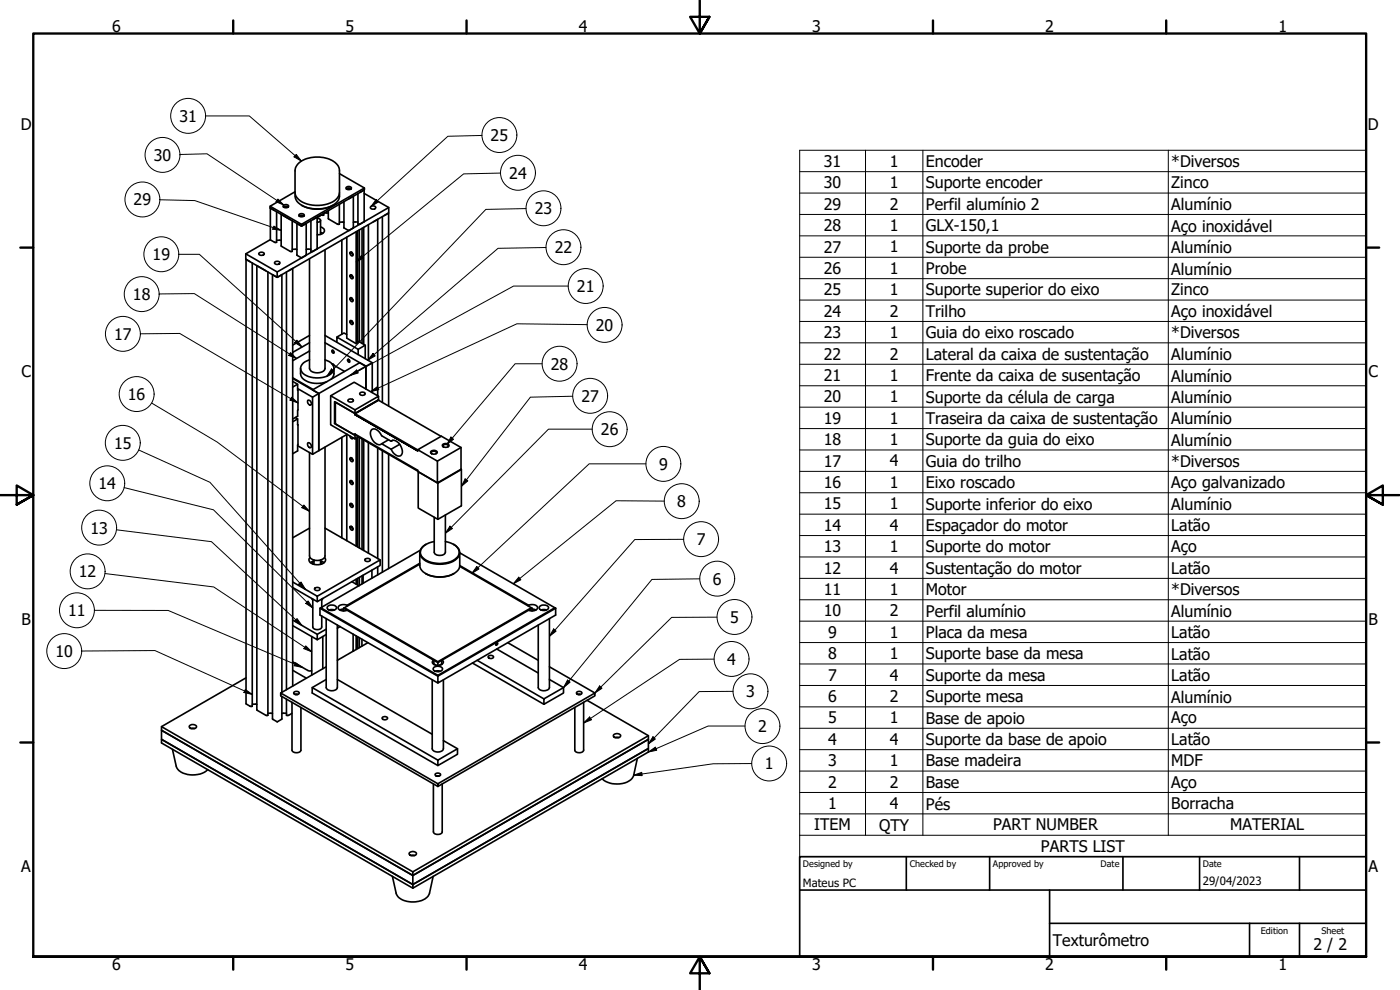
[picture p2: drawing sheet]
<svg xmlns="http://www.w3.org/2000/svg" width="420mm" height="297mm" viewBox="0 0 420 297" stroke-linecap="round" stroke-linejoin="round" font-family="sans-serif">
<!-- layer: Visible (ISO) -->
<g fill="none" stroke="#000" stroke-width=".49">
<path d="M88.5 57.5l-7.4 4.4v.5M88.6 58.1a3.6 3.6 0 0 0 2.8 3.9 10 10 0 0 0 9.5-1.1 2.94 2.94 0 0 0 1-2.8M89.4 49.2a9.2 9.2 0 0 1 11.6 0l.6 .7 .2 .9 .1 7a4.3 4.3 0 0 1-3.6 3.4 9.1 9.1 0 0 1-9.2-1.9l-.6-1.5v-6.5l.2-1zM101.9 52.1l7.5 4.3v.6l-18.9 10.8M103.9 56.2a.85 .85 0 0 1 .9-.3 .85 .85 0 0 1 .6 .7 .82 .82 0 0 1-.9 .3 .82 .82 0 0 1-.6-.7zM104 56.7l.5-.2 .8 .2M105.9 58.9l-1.2 .7M106 58.9v9.4l-1.4 .9-1.4-.9v-7.8M109.3 57l-1.2 .7M109.3 58l7.4 4.3v1.6l-33.5 19.3M109.3 57v9.5l-1.5 .8-.4-.1v-9.1M109.4 56.4l-18.9 10.9v.5l-9.4-5.4"/>
<path d="M73.8 76.2l9.4 5.4M73.8 77.8v133.3l1.4 .8h.5v-133M73.9 77.8l1.2 .7M77.1 79.7v133.3l2.8 1.7 .5-.1v-133M77.2 79.8l2.6 1.4M77.7 76a.87 .87 0 0 1 .9-.4 .87 .87 0 0 1 .7 .7 .87 .87 0 0 1-.9 .4 .87 .87 0 0 1-.7-.7zM81.1 61.9l9.4 5.4M81.1 62.4v9.5l1.4 .8h.5v-9.2M81.2 62.4l1.2 .7M82.4 78.7a.85 .85 0 0 1 .9-.3 .85 .85 0 0 1 .7 .7 .84 .84 0 0 1-.9 .3 .84 .84 0 0 1-.7-.7zM83 72.1h1.4M84.4 64.3v9.5l2.8 1.7 .5-.1v-9.1"/>
<path d="M84.5 64.4l2.6 1.5M85 61.7a.87 .87 0 0 1 .9-.4 .87 .87 0 0 1 .7 .8 .87 .87 0 0 1-.9 .3 .87 .87 0 0 1-.7-.7zM85.1 62.1l.5-.2 .9 .2M87.7 74.8l1.4 .1M89.1 67v9.6l1.3 .7 1.5-.7v-9.6M89.2 67.1l1.2 .7M89.7 64.4a.84 .84 0 0 1 .9-.3 .84 .84 0 0 1 .7 .7 .84 .84 0 0 1-.9 .3 .84 .84 0 0 1-.7-.7zM89.8 64.8l.5-.1 .9 .1M90.5 61.6a10 10 0 0 0 9.4 0M91.8 67.1l-1.2 .7M93.3 74.8l-1.4 .1M95.1 65.2l-1.2 .7"/>
<path d="M95.2 65.5l.6 .2 .4 .3-.4 .6-.6 .1M95.2 65.2v9.4l-1.4 .9-.5-.1v-9.1M95.9 64.8l-.6 .3M96.2 69.7l.7 .3M96.2 68.1a1.13 1.13 0 0 1 1.2 1.1 1.13 1.13 0 0 1-1.2 1.1l-1 .1M96.2 64.6l-.8 .4M96.2 66.1v4.2M97.2 64l-.1 .6-.7-.1M97.3 63.9l1.2 .1M97.5 74.9v35.6a2.79 2.79 0 0 1-4.1 .9l-.5-.9v-32.9M101.8 66.6l1.4 .1M101.8 61.3v6l-.6-.1-2.6-1.5-.1-2.5"/>
<path d="M102.6 72v28.3M105.1 75.7a.65 .65 0 0 1 .7 .3 .65 .65 0 0 1-.1 .8l-.5-.4zM105.5 75.6l.4 .8M105.6 75.7l.3 .6M106.9 69.5v33.6M107.4 69.3v33.5l-.5 .3-2.8-1.6v-30.3M107.4 66.6l-1.4 .1M107.8 69v33.6M108.7 68.5v34.5M109.1 68.2v35.1M110.6 67.5v40.6M111.2 62.1a.82 .82 0 0 1 .9-.4 .82 .82 0 0 1 .6 .7 .82 .82 0 0 1-.9 .4 .82 .82 0 0 1-.6-.7z"/>
<path d="M113.3 65.9l-1.3 .7M113.3 65.8v52.9M114.8 65v55.8M115.4 64.7l1.2-.7v57.8M116.7 62.3l-33.5 19.3v1.6l-9.4-5.4v-1.6l7.3-4.3M81.8 82.4v133.3l1.4 .9 1.4-.9v-6.7M81.9 82.5l1.2 .7M84.5 82.5l-1.2 .7M84.6 82.4v125.3M86 81.6v125.3M87.8 80.6l-1.2 .6M87.8 80.5v125.3"/>
<path d="M105.1 89.4a.65 .65 0 0 1 .7 .3 .65 .65 0 0 1-.1 .8l-.5-.4zM105.2 96.2a.7 .7 0 0 1 .6 .4 .7 .7 0 0 1-.1 .8l-.5-.4-.2-.5zM105.2 82.4a.7 .7 0 0 1 .6 .5 .7 .7 0 0 1-.1 .7l-.5-.3-.2-.5zM105.5 89.4l.4 .8M105.5 96.2l.4 .8M105.5 82.5l.4 .8M105.6 89.5l.3 .5M105.6 96.3l.3 .6M105.6 82.6l.3 .6M87.8 114.4l1.5 .9v1.6M87.8 113.6l7.9 4.5 14.1-8.2v6.8v-6.8l-1.9-1.1-14.1 8.2 1.9 1.1v17.1l8.5-4.9M87.8 113.3l6.2 3.6"/>
<path d="M89.3 116.6l4.5 2.6 1.9-1.1v17.1l-1.9 1.1v-17.1M89.3 115.3l-1.5 .8M89.4 117l-.1 7.9-1.5 .8M90.2 110.5a3.3 3.3 0 0 0 2.7 4.2l2.2 .3 1.6-.1 1.3-.4M92.9 105.3v.1M92.9 105.3l-5.1 2.9M92.9 107.9a2.81 2.81 0 0 0-2.6 3.2 5.7 5.7 0 0 0 6.1 2.2 3.5 3.5 0 0 0 3.8-3.1l-.2-.5a3.6 3.6 0 0 0-2.5-1.8M92.9 100.6l-5.1 2.9M92.9 102.8l-5.1 2.9M97.5 102.8l12.3 7.1 1.9-1.1v9M97.5 100.6l14.2 8.2M99.2 118.7v8.8l7.3 4.2"/>
<path d="M99.6 105.1a.47 .47 0 0 1 .6 .3 .47 .47 0 0 1-.2 .6l-.4-.5zM99.7 109.2h.3l.3 .4M99.8 109.4l3.6 2M100.2 110.5a3.3 3.3 0 0 1-.9 3.3M101.1 102.7v-1.6l6.4 3.7v1.6M104.1 100.4l-.9-.5-2.1 1.2M104.4 107.8a.47 .47 0 0 1 .5 .3 .47 .47 0 0 1-.2 .6l-.4-.5zM107.4 102.4l2.2 1.2-2.1 1.2M108 118a.85 .85 0 0 1 .9-.4 .85 .85 0 0 1 .6 .7 .88 .88 0 0 1-.9 .3 .88 .88 0 0 1-.6-.6zM109.6 103.6v4M113.6 118.9l-7.3-4.2-7.1 4 7.3 4.3M88.6 125.3l.7 .4v1.7"/>
<path d="M89.3 125.7l-1.5 .8M89.3 133.7l4.5 2.6M89.4 127.5l-.1 7.8-1.5 .8M92.4 120.1a.86 .86 0 0 1 .9 .5 .86 .86 0 0 1-.2 1l-.7-.6zM92.4 132.9a.97 .97 0 0 1 .9 1.4 .95 .95 0 0 1-.9-1.4zM97.5 134.2v32.6a2.48 2.48 0 0 1-3.3 1.2l-.8-.4-.5-.8v-31M100.4 127.1v-6.6l6.1 3.6 7.1-4.1v-1.1l-7.1 4.1v1.4v-.3l7.1-4 18.8 10.8M100.6 126.9l-.2 .2 6.1 3.5v-.4v.3l18.9 10.9M102.6 131.2v30.2M104.1 130.4v31.8M104.5 120a.85 .85 0 0 1 .9-.3 .85 .85 0 0 1 .6 .7 .88 .88 0 0 1-.9 .3 .88 .88 0 0 1-.6-.7zM105 130.8l.6 .9 .3-.4"/>
<path d="M105.1 137.4a.65 .65 0 0 1 .7 .3 .65 .65 0 0 1-.1 .8l-.5-.4zM105.5 137.4l.4 .8M105.6 137.4l.3 .6M106.5 130.2l18.9 10.9v.4l5.9 3.4M106.5 124.4l18.9 10.9-18.9-10.9M106.5 124.1l18.9 10.9M106.9 131.5v32.4M107.4 131.2v32.9M107.8 131.2v33.2M108.7 131.7v33.2M109.1 132v33.2M110.6 132.8v33.2"/>
<path d="M113.3 134.4v33.2M113.6 120.1l-7.1 4-5.9-3.5v6.6l5.9 3.4v1.1l1.1-.6M114.8 135.2v36.5M116.6 131.9l-2.1 1.2 2.9 1.7 2.5-1.5M116.6 136.3v34.3M117.4 132.4a2.03 2.03 0 0 1 2.8 1.3l.3 .6a1.52 1.52 0 0 1 .3 1.5 1.52 1.52 0 0 1-1.2 1l-1.3-.6-.9-1.4M117.9 132.1l-.5 .3-2.9-1.7a2.61 2.61 0 0 0-2.8-1.9 3.1 3.1 0 0 0 1.5 4.5 1.06 1.06 0 0 0 1.3-.2M125.4 134.9v.4M129.4 135.4a1.1 1.1 0 0 1 1.8 .5 1.12 1.12 0 0 1-1.9-.4zM129.6 136.1l-.2-.1a.79 .79 0 0 1 .8-.6 .79 .79 0 0 1 .8 .6l-.2 .1M131.3 138.4v6.5l7.1-4.1M132.9 133.3a1.1 1.1 0 0 1 1.8 .5 1.12 1.12 0 0 1-1.9-.3z"/>
<path d="M133.1 134.1a.69 .69 0 0 1 .3-.8 .69 .69 0 0 1 .9 .2l.3 .3-.2 .3M138.4 134.3l-7.1 4.1-5.9-3.5 7.1-4 5.9 3.4v6.5M92.9 158.5l-5.1 2.9M97.5 158.5l16.6 9.5M105.1 158a.65 .65 0 0 1 .7 .3 .65 .65 0 0 1-.1 .8l-.5-.4zM105.1 151.2a.65 .65 0 0 1 .7 .3 .65 .65 0 0 1-.1 .8l-.5-.4zM105.2 144.2a.7 .7 0 0 1 .6 .4 .7 .7 0 0 1-.1 .8l-.5-.4-.2-.5zM105.5 144.2l.4 .9M105.5 157.9l.4 .8M105.5 151.1l.4 .8M105.6 144.3l.3 .6M105.6 158l.3 .6"/>
<path d="M105.6 151.2l.3 .6M133.7 154.5v11.2a1.95 1.95 0 0 1-3.4 0v-10.5M138.4 140.8l.1 11-7.1 4-5.9-3.4v-10.9l5.9 3.5M138.5 140.9l-7.1 4.1v10.8M87.8 176.3l7.4 4.2M87.8 174.6l7.4 4.3M93 167.3a1.35 1.35 0 0 0 0 1.5 1.35 1.35 0 0 0 1.4 .6 2.6 2.6 0 0 0 3.3-1.5l-.3-.6M93.6 179.6l.3 .4M93.9 179.7v8.4a1.55 1.55 0 0 0 2.7 0v-3.3M93.9 168.4v.8M94.2 168.3l-1 .5M94.2 168v1.3"/>
<path d="M94.4 176.5a.88 .88 0 0 1 .9-.3 .88 .88 0 0 1 .7 .7 .85 .85 0 0 1-.9 .3 .85 .85 0 0 1-.7-.7zM95.2 178.9l18.9-10.9v1.7l-18.9 10.8zM96.2 168.3l1.1 .5M96.2 168v1.3M96.6 168.4v.8M96.6 179.7v2.5M96.9 179.6l-.3 .4M105.6 174.5l2.1 1.3M106.9 173.8v1.5M107.4 173.5v2M107.8 173.2v2.5M108.7 172.8v2.4"/>
<path d="M109 172.6v2.4M109.5 167.8a.87 .87 0 0 1 .9-.3 .87 .87 0 0 1 .7 .7 .87 .87 0 0 1-.9 .3 .87 .87 0 0 1-.7-.7zM111.6 171.1v2.4M113.3 170v2.5M126 169.3l-22.9 13.2M126 165.8v3.9a4.3 4.3 0 0 0 4.3 3.3 7.6 7.6 0 0 0 7.5-2.4l.2-.9v-3.9M126 169l-21.8 12.6M126.1 165.1l-29.8 17.3 35.1 20.2 35.1-20.2M127.7 172.1a9 9 0 0 0 8.5 0M127.8 163.3a2.65 2.65 0 0 0-1.8 2.6 2.65 2.65 0 0 0 2 2.5 8.9 8.9 0 0 0 9.1-.8 2.51 2.51 0 0 0-1-4.3M130.3 162.5a4.5 4.5 0 0 0-4.1 2.9 3.6 3.6 0 0 0 3.2 3.3 8.2 8.2 0 0 0 8-1.8 2.55 2.55 0 0 0-1.5-3.7l-2.2-.7M138 169.9l21.7 12.6"/>
<path d="M138 165.9l28.5 16.5M138 169.7l20.6 11.9M87.8 198.6l4.6 2.6 1.2 .1M87.8 187.7l7.4 4.2v-1.6l2.7-1.5M87.8 186.1l7.4 4.2M93.6 191v11.6M96 182.5v2l35.4 20.4M96.3 182.4l-.3 .1 35.4 20.4v2l35.4-20.4v-2M96.9 191v9.6M97.9 185.6v20.7a1.95 1.95 0 0 0 3.3 0v-18.8M97.9 190.4l-2.7 1.5M98.3 182a1.79 1.79 0 0 1 2.7 .3 1.68 1.68 0 0 1-2.8 .2z"/>
<path d="M98.8 183h1.6M102.1 188l-.9 .5M103.1 182.7l-1.1 .3M103.1 182.5l1.1 .6M103.1 182.5v.8M103.4 182.4l28 16.1M104.2 183.1l26 15M104.2 181.6a1.91 1.91 0 0 0-2.7 .8 1.99 1.99 0 0 0 2.7 .7M104.2 181.6l.1 .2M106 190.3v5.1M106 195.2l.2 .1M106.9 190.8v4.1"/>
<path d="M107.4 191.1v3.5M107.8 191.3v3M108.6 191.8v2.1M110.4 192.8l-9.2 5.3M130.1 198a.89 .89 0 0 0-.2 1.2 .89 .89 0 0 0 1.1 .4h.9l.7-.3a.72 .72 0 0 0 .1-1.3M130.2 198.1l1.2 .7 1.2-.7M130.2 198.1v1.3M130.2 199.2l.6 .4M132.6 198.1v1.3M132.6 199.2l-.7 .4M132.7 198l-.1 .1M141.8 198.9l21.4 12.4"/>
<path d="M143.2 198.1l20 11.6M146.5 196.9a.84 .84 0 0 1 .9-.3 .84 .84 0 0 1 .7 .7 .85 .85 0 0 1-.9 .3 .85 .85 0 0 1-.7-.7zM149.1 194.7l12.4 7.2M152.4 192.8l9.1 5.3M158.6 181.6a1.91 1.91 0 0 1 2.8 .8 1.99 1.99 0 0 1-2.8 .7M158.6 183.1l-25.9 14.9M158.6 181.6l-.1 .2M159.5 182.4l-28.1 16.1v1.1M159.7 182.7l1.2 .3M159.7 182.5l-1.1 .6M159.7 182.5v.8M161.9 182a1.79 1.79 0 0 1 2.7 .3 1.68 1.68 0 0 1-2.8 .2z"/>
<path d="M162.4 183h1.6M164.9 185.6v20.7a1.95 1.95 0 0 1-3.4 0v-18.8M166.5 182.4l.3 .1M166.8 182.5l-35.4 20.4v-.3M56.9 217.7a1.32 1.32 0 0 1 2.1 .4 1.22 1.22 0 0 1-1.2 .6 1.22 1.22 0 0 1-1-.8zM57.3 218.6h1.2M73.8 203.4l-25.3 14.6M75.7 211.3h1.4M80.4 214l1.4 .1M86 209.8v4.8h.6l1-.6M86 214l-1.4 .1M87.6 210.7v14.4a1.58 1.58 0 0 0 2.7 0v-12.8"/>
<path d="M87.8 201.1l4.1 2.4M88.4 207.6l.9-.1 .4 .3a.78 .78 0 0 1-.7 .6 .78 .78 0 0 1-.8-.6zM88.5 208.4h.9M88.7 208.4h.5M97.9 200.1l-13.7 7.8M97.9 203.9l-4.2 2.4M101.2 203.9l28.5 16.4M114.9 215.1l.6-.1 .8 .3a.78 .78 0 0 1-.8 .7 .78 .78 0 0 1-.8-.7zM129.7 204v20.6a1.92 1.92 0 0 0 3.4 0v-20.6M130.1 200.4a1.77 1.77 0 0 1 2.7 .3 1.57 1.57 0 0 1-1.4 .8 1.57 1.57 0 0 1-1.4-.9zM130.6 201.4h1.6M163.2 209.7l5.9-3.4v1.6l-5.9 3.4z"/>
<path d="M164.9 200.1l13.6 7.8M164.9 203.9l4.2 2.4M173 207.8a.85 .85 0 0 1 .9-.4 .85 .85 0 0 1 .7 .7 .85 .85 0 0 1-.9 .4 .85 .85 0 0 1-.7-.7zM173.4 208.4h.8M173.6 208.4h.5M175.2 210.7v14.4a1.55 1.55 0 0 1-2.7 0v-12.8M176.2 210.1l18.4 10.6v1.1l-70.7 40.9-75.4-43.6v2.7l75.4 43.6M51.8 224.8l1.1 5.1a4.6 4.6 0 0 0 4.9 2.6l2.3-.3 1.2-.5 1-.8M130.1 235.2v14.4a1.52 1.52 0 0 0 2.6 0v-14.4M130.6 232.2a.87 .87 0 0 1 .9-.3 .87 .87 0 0 1 .7 .7 .87 .87 0 0 1-.9 .3 .87 .87 0 0 1-.7-.7zM131 232.8h.8M131.2 232.9h.4"/>
<path d="M131.4 235.2l47.1-27.3v.9l-47.1 27.2zM131.4 235.2l-47.2-27.3v.9l47.2 27.2M131.4 228.1l5.9-3.5v1.7l-5.9 3.4zM131.4 228.1l-37.7-21.8v1.6l37.7 21.8M133.1 222.2l4.2 2.4M184.2 220.4a1.32 1.32 0 0 1 2.1 .4 1.22 1.22 0 0 1-1.2 .6 1.22 1.22 0 0 1-1-.8zM184.6 221.3h1.1M191.3 227.5l-1.1 5.1a4.7 4.7 0 0 1-5 2.6l-2.2-.3-1.3-.5-1-.8M194.6 220.7l-70.7 40.9v1.1l-75.4-43.6v-1.1l75.4 43.6M122.9 255.8a1.32 1.32 0 0 1 2.1 .4 1.22 1.22 0 0 1-1.1 .6 1.22 1.22 0 0 1-1.1-.8zM123.3 256.7h1.2M117.8 262.9l1.1 5.1a5 5 0 0 0 5.4 2.6l1.7-.3a3.8 3.8 0 0 0 2.9-2.3l1.1-5.1"/>
<path d="M123.9 265.4l70.7-40.8v1l-70.7 40.9zM123.9 265.4l-75.4-43.6v1.1l75.4 43.6M123.9 262.7l70.7-40.9v2.8l-70.7 40.8z"/>
<circle cx="149" cy="193.2" r=".31"/>
</g>
<!-- layer: Symbol (ISO) -->
<g fill="none" stroke="#000" stroke-width=".3">
<path d="M61.7 34.8h13.1l15.7 13.5M48 59.9l10.5 .3 25.9 8.9M54 46.4l8.1-.3 23.1 15.4M83.4 59.7l1.8 1.8-2.4-1zM88.9 46.3l1.6 2-2.3-1.2zM112.9 59.9l.7 .7-2.2 1.3zM144.6 40.6l-10.2 .3-23 21M150.2 51.9l-11.1 .3-32.2 26.4M240 51.5h170M240 57.9h170M259.8 45.1v205.5M277 45.1v205.5"/>
<path d="M350.6 45.1v205.5M53.7 76.3h6.1l30.8 27.8M82.2 67.8l2.2 1.3-2.6-.3zM108.5 76.6l.6 .8-2.2 1.2zM157.9 62.6l-12.1 .2-47.7 50.1M163.9 74.3l-14.4 .2-39.1 33.6M240 64.3h170M240 70.8h170M240 77.2h170M47.8 88.2l10.5-.1 30.7 19.5M170.5 85.8h-16.4l-49 26.8M176.2 97.4l-21.1-.2-43.9 20.3"/>
<path d="M240 83.6h170M240 90h170M240 96.4h170M42.2 100.2l11.7-.2 35.5 20.9M87.2 105.8l1.8 1.8-2.4-1zM87.5 119.2l1.9 1.7-2.4-.8zM89.1 102.1l1.5 2-2.2-1.3zM99.5 110.7l.7 .7-2.1 1.5zM105.1 112.6l1.9-1.6 .5 .9zM111.2 117.5l2.1-1.5 .4 .9zM111.9 106l.7 .8-2.2 1.3zM162.7 109.1h-8.1l-20.5 24.3"/>
<path d="M171.9 118.9l-12.7 .3-20.7 26.7M240 102.9h170M240 109.3h170M240 115.7h170M41.6 135l21.4 9.7 28.7 32.1M45.5 120.9l19.7 11.7 27.7 20.8M135.3 131.1l.8 .7-2 1.6zM177.7 128.8h-13.1l-30.9 31.2M193.9 139.2h-17.1l-35.2 32.8M240 122.2h170M240 128.6h170M240 135h170"/>
<path d="M35 159l28.5 3.5 27.1 25.2M37.3 146.3l26.8 6.7 29.8 29.4M91.2 151.5l1.7 1.9-2.3-1.1zM135 157.9l.8 .7-2.1 1.4zM139.6 143.7l.8 .6-1.9 1.6zM199.4 150.4l-14.5-.2-30.8 25M240 141.4h170M240 147.8h170M240 154.3h170M31.5 172.1l32.6 4 29.5 19.5M89.6 175.3l.7-.7 1.4 2.2zM143.1 170l.7 .7-2.2 1.3z"/>
<path d="M155.7 173.2l.6 .8-2.2 1.2zM205.2 161.8l-14.7 .1-25.6 29M210 173.7l-14.3 .1-26.6 32.5M240 160.7h170M240 167.1h170M240 173.5h170M240 180h170M24.5 195.3l22-.1 29.2 13.2M28.3 183.1l22.2 .1 40.3 17.1M88.7 198.8l2.1 1.5-2.5-.6zM89.1 185.6l1.5 2.1-2.1-1.4zM91.8 193.8l1.8 1.8-2.4-1z"/>
<path d="M92.5 180.3l1.4 2.1-2.1-1.4zM166.2 188.7l.7 .7-2 1.5zM214.3 197.8h-10.4l-28.7 19.1M215.2 185.2h-13.6l-23.1 22.7M240 186.4h170M240 192.8h170M240 199.2h170M73.6 206.9l2.1 1.5-2.5-.6zM170.3 204l.8 .7-2 1.6zM175.2 216.9l1.8-1.8 .5 .9zM180 205.8l.7 .7-2.2 1.4zM220 207.4l-10.2 .1-15.2 15.7"/>
<path d="M223.6 217.8h-11.1l-17.9 7.8M240 205.7h170M240 212.1h170M240 218.5h170M190.2 232.6l2.4-.9 .1 1zM194.6 225.6l2.1-1.4 .4 .9zM196 221.1l.7 .7-2.1 1.4zM225.6 229.1l-11.6 .1-23.8 3.4M240 224.9h170M240 231.4h170M240 237.8h170M240 244.2h170v-199.1h-170v205.5"/>
<path d="M240 250.6v6.4h170v-6.4M410 244.2v6.4h-170"/>
<circle cx="56.5" cy="34.8" r="5.2"/>
<circle cx="42.7" cy="59.8" r="5.2"/>
<circle cx="48.8" cy="46.5" r="5.2"/>
<circle cx="149.9" cy="40.5" r="5.2"/>
<circle cx="155.5" cy="51.8" r="5.2"/>
<circle cx="48.4" cy="76.3" r="5.2"/>
<circle cx="163.1" cy="62.5" r="5.2"/>
<circle cx="169.1" cy="74.2" r="5.2"/>
<circle cx="42.5" cy="88.2" r="5.2"/>
<circle cx="175.8" cy="85.8" r="5.2"/>
<circle cx="181.5" cy="97.5" r="5.2"/>
<circle cx="36.9" cy="100.2" r="5.2"/>
<circle cx="41" cy="118.2" r="5.2"/>
<circle cx="167.9" cy="109.1" r="5.2"/>
<circle cx="177.1" cy="118.8" r="5.2"/>
<circle cx="36.8" cy="132.9" r="5.2"/>
<circle cx="183" cy="128.8" r="5.2"/>
<circle cx="199.1" cy="139.2" r="5.2"/>
<circle cx="29.8" cy="158.3" r="5.2"/>
<circle cx="32.2" cy="145" r="5.2"/>
<circle cx="204.6" cy="150.4" r="5.2"/>
<circle cx="26.3" cy="171.4" r="5.2"/>
<circle cx="210.4" cy="161.8" r="5.2"/>
<circle cx="215.2" cy="173.6" r="5.2"/>
<circle cx="19.3" cy="195.4" r="5.2"/>
<circle cx="23.1" cy="183.1" r="5.2"/>
<circle cx="219.6" cy="197.7" r="5.2"/>
<circle cx="220.4" cy="185.1" r="5.2"/>
<circle cx="225.2" cy="207.4" r="5.2"/>
<circle cx="228.8" cy="217.9" r="5.2"/>
<circle cx="230.8" cy="229.1" r="5.2"/>
</g>
<!-- layer: Border (ISO) -->
<g fill="none" stroke="#000" stroke-width=".71">
<path d="M70 6.1v4M140 6.1v4M210 0v10.1l-2.9-5.1h5.8l-2.9 5.1 2.9-5.1M280 6.1v4M350 6.1v4M6.1 74.3h3.9M410 74.3h3.9M0 148.6h10l-5-2.9v5.7l5-2.8-5 2.8M420 148.6h-10l5-2.9v5.7l-5-2.8 5 2.8M6.1 222.8h3.9M410 222.8h3.9M10 287.1v-277h400v277h-400h400"/>
<path d="M70 287.1v3.8M140 287.1v3.8M212.9 292l-2.9-4.9 2.9 4.9h-5.8l2.9-4.9v9.9M280 287.1v3.8M350 287.1v3.8"/>
</g>
<!-- layer: Title (ISO) -->
<path d="M240 257h170v30.1h-170zM272 257v10.1M297 257v10.1M337 257v10.1M360 257v10.1M390 257v10.1M240 267.1h170M315 277h95M315 267.1v20M375 277v10.1M390 277v10.1" fill="none" stroke="#000" stroke-width=".49"/>
<!-- layer: Symbol (ISO) -->
<g fill="#000">
<path d="M88.9 46.3l1.6 2-2.3-1.2z" fill-rule="evenodd"/>
<path d="M112.9 59.9l.7 .7-2.2 1.3z" fill-rule="evenodd"/>
<path d="M82.2 67.8l2.2 1.3-2.6-.3z" fill-rule="evenodd"/>
<path d="M83.4 59.7l1.8 1.8-2.4-1z" fill-rule="evenodd"/>
<path d="M108.5 76.6l.6 .8-2.2 1.2z" fill-rule="evenodd"/>
<path d="M87.2 105.8l1.8 1.8-2.4-1z" fill-rule="evenodd"/>
<path d="M89.1 102.1l1.5 2-2.2-1.3z" fill-rule="evenodd"/>
<path d="M99.5 110.7l.7 .7-2.1 1.5z" fill-rule="evenodd"/>
<path d="M105.1 112.6l1.9-1.6 .5 .9z" fill-rule="evenodd"/>
<path d="M111.9 106l.7 .8-2.2 1.3z" fill-rule="evenodd"/>
<path d="M111.2 117.5l2.1-1.5 .4 .9z" fill-rule="evenodd"/>
<path d="M87.5 119.2l1.9 1.7-2.4-.8z" fill-rule="evenodd"/>
<path d="M135.3 131.1l.8 .7-2 1.6z" fill-rule="evenodd"/>
<path d="M91.2 151.5l1.7 1.9-2.3-1.1z" fill-rule="evenodd"/>
<path d="M135 157.9l.8 .7-2.1 1.4z" fill-rule="evenodd"/>
<path d="M139.6 143.7l.8 .6-1.9 1.6z" fill-rule="evenodd"/>
<path d="M89.6 175.3l.7-.7 1.4 2.2z" fill-rule="evenodd"/>
<path d="M143.1 170l.7 .7-2.2 1.3z" fill-rule="evenodd"/>
<path d="M155.7 173.2l.6 .8-2.2 1.2z" fill-rule="evenodd"/>
<path d="M88.7 198.8l2.1 1.5-2.5-.6z" fill-rule="evenodd"/>
<path d="M89.1 185.6l1.5 2.1-2.1-1.4z" fill-rule="evenodd"/>
<path d="M91.8 193.8l1.8 1.8-2.4-1z" fill-rule="evenodd"/>
<path d="M92.5 180.3l1.4 2.1-2.1-1.4z" fill-rule="evenodd"/>
<path d="M166.2 188.7l.7 .7-2 1.5z" fill-rule="evenodd"/>
<path d="M73.6 206.9l2.1 1.5-2.5-.6z" fill-rule="evenodd"/>
<path d="M170.3 204l.8 .7-2 1.6z" fill-rule="evenodd"/>
<path d="M175.2 216.9l1.8-1.8 .5 .9z" fill-rule="evenodd"/>
<path d="M180 205.8l.7 .7-2.2 1.4z" fill-rule="evenodd"/>
<path d="M190.2 232.6l2.4-.9 .1 1z" fill-rule="evenodd"/>
<path d="M196 221.1l.7 .7-2.1 1.4z" fill-rule="evenodd"/>
<path d="M194.6 225.6l2.1-1.4 .4 .9z" fill-rule="evenodd"/>
</g>
<g font-size="4.8">
<text x="33.7" y="9.6">6</text>
<text x="103.7" y="9.6">5</text>
<text x="173.7" y="9.6">4</text>
<text x="243.7" y="9.6">3</text>
<text x="313.7" y="9.6">2</text>
<text x="383.7" y="9.6">1</text>
<text x="6.2" y="38.9">D</text>
<text x="53.8" y="36.5">31</text>
<text x="410.5" y="38.9">D</text>
<text x="147.2" y="42.3">25</text>
<text x="46.1" y="48.3">30</text>
<text x="152.8" y="53.6">24</text>
<text x="247.3" y="50.1">31</text>
<text x="267.1" y="50">1</text>
<text x="277.8" y="50.1">Encoder</text>
<text x="351.5" y="50.1">*Diversos</text>
<text x="247.3" y="56.5">30</text>
<text x="267.1" y="56.5">1</text>
<text x="277.8" y="56.6">Suporte encoder</text>
<text x="351.5" y="56.5">Zinco</text>
<text x="40.1" y="61.6">29</text>
<text x="160.5" y="64.3">23</text>
<text x="247.3" y="62.9">29</text>
<text x="267.1" y="62.9">2</text>
<text x="277.8" y="63.1">Perfil alumínio 2</text>
<text x="351.5" y="63.1">Alumínio</text>
<text x="247.3" y="69.4">28</text>
<text x="267.1" y="69.3">1</text>
<text x="277.8" y="69.4">GLX-150,1</text>
<text x="351.5" y="69.5">Aço inoxidável</text>
<text x="166.5" y="76">22</text>
<text x="247.3" y="75.8">27</text>
<text x="267.1" y="75.7">1</text>
<text x="277.8" y="75.8">Suporte da probe</text>
<text x="351.5" y="76">Alumínio</text>
<text x="45.8" y="78.1">19</text>
<text x="247.3" y="82.2">26</text>
<text x="267.1" y="82.2">1</text>
<text x="277.8" y="82.2">Probe</text>
<text x="351.5" y="82.4">Alumínio</text>
<text x="173.1" y="87.6">21</text>
<text x="247.3" y="88.6">25</text>
<text x="267.1" y="88.6">1</text>
<text x="277.8" y="88.7">Suporte superior do eixo</text>
<text x="351.5" y="88.6">Zinco</text>
<text x="39.9" y="90">18</text>
<text x="247.3" y="95">24</text>
<text x="267.1" y="95">2</text>
<text x="277.8" y="95.1">Trilho</text>
<text x="351.5" y="95.2">Aço inoxidável</text>
<text x="34.3" y="101.9">17</text>
<text x="178.8" y="99.3">20</text>
<text x="247.3" y="101.5">23</text>
<text x="267.1" y="101.4">1</text>
<text x="277.8" y="101.5">Guia do eixo roscado</text>
<text x="351.5" y="101.5">*Diversos</text>
<text x="247.3" y="107.9">22</text>
<text x="267.1" y="107.9">2</text>
<text x="6.4" y="113.2">C</text>
<text x="165.3" y="110.9">28</text>
<text x="277.8" y="108">Lateral da caixa de sustentação</text>
<text x="351.5" y="108.1">Alumínio</text>
<text x="410.7" y="113.2">C</text>
<text x="247.3" y="114.3">21</text>
<text x="267.1" y="114.3">1</text>
<text x="277.8" y="114.4">Frente da caixa de susentação</text>
<text x="351.5" y="114.5">Alumínio</text>
<text x="38.4" y="120">16</text>
<text x="174.5" y="120.5">27</text>
<text x="247.3" y="120.7">20</text>
<text x="267.1" y="120.7">1</text>
<text x="277.8" y="120.9">Suporte da célula de carga</text>
<text x="351.5" y="120.9">Alumínio</text>
<text x="180.3" y="130.6">26</text>
<text x="247.3" y="127.1">19</text>
<text x="267.1" y="127.1">1</text>
<text x="277.8" y="127.3">Traseira da caixa de sustentação</text>
<text x="351.5" y="127.3">Alumínio</text>
<text x="34.2" y="134.6">15</text>
<text x="247.3" y="133.6">18</text>
<text x="267.1" y="133.5">1</text>
<text x="277.8" y="133.6">Suporte da guia do eixo</text>
<text x="351.5" y="133.8">Alumínio</text>
<text x="197.8" y="141">9</text>
<text x="247.3" y="140">17</text>
<text x="267.1" y="139.9">4</text>
<text x="277.8" y="140.1">Guia do trilho</text>
<text x="351.5" y="140.1">*Diversos</text>
<text x="29.6" y="146.8">14</text>
<text x="247.3" y="146.4">16</text>
<text x="267.1" y="146.4">1</text>
<text x="277.8" y="146.5">Eixo roscado</text>
<text x="351.5" y="146.5">Aço galvanizado</text>
<text x="203.3" y="152.2">8</text>
<text x="247.3" y="152.8">15</text>
<text x="267.1" y="152.8">1</text>
<text x="277.8" y="152.9">Suporte inferior do eixo</text>
<text x="351.5" y="153">Alumínio</text>
<text x="27.1" y="160.1">13</text>
<text x="247.3" y="159.2">14</text>
<text x="267.1" y="159.2">4</text>
<text x="277.8" y="159.3">Espaçador do motor</text>
<text x="351.5" y="159.4">Latão</text>
<text x="209.1" y="163.5">7</text>
<text x="247.3" y="165.7">13</text>
<text x="267.1" y="165.7">1</text>
<text x="277.8" y="165.7">Suporte do motor</text>
<text x="351.5" y="165.7">Aço</text>
<text x="23.7" y="173.2">12</text>
<text x="247.3" y="172.1">12</text>
<text x="267.1" y="172.1">4</text>
<text x="277.8" y="172.2">Sustentação do motor</text>
<text x="351.5" y="172.2">Latão</text>
<text x="213.9" y="175.4">6</text>
<text x="247.3" y="178.5">11</text>
<text x="267.1" y="178.5">1</text>
<text x="277.8" y="178.5">Motor</text>
<text x="351.5" y="178.6">*Diversos</text>
<text x="20.5" y="184.9">11</text>
<text x="247.3" y="185">10</text>
<text x="267.1" y="185">2</text>
<text x="277.8" y="185.1">Perfil alumínio</text>
<text x="351.5" y="185.1">Alumínio</text>
<text x="6.4" y="187.4">B</text>
<text x="219.1" y="186.9">5</text>
<text x="248.6" y="191.4">9</text>
<text x="267.1" y="191.3">1</text>
<text x="277.8" y="191.4">Placa da mesa</text>
<text x="351.5" y="191.5">Latão</text>
<text x="410.7" y="187.4">B</text>
<text x="16.7" y="197.2">10</text>
<text x="248.6" y="197.8">8</text>
<text x="267.1" y="197.8">1</text>
<text x="277.8" y="197.8">Suporte base da mesa</text>
<text x="351.5" y="197.9">Latão</text>
<text x="218.2" y="199.5">4</text>
<text x="223.9" y="209.2">3</text>
<text x="248.6" y="204.2">7</text>
<text x="267.1" y="204.2">4</text>
<text x="277.8" y="204.3">Suporte da mesa</text>
<text x="351.5" y="204.4">Latão</text>
<text x="248.6" y="210.6">6</text>
<text x="267.1" y="210.6">2</text>
<text x="277.8" y="210.6">Suporte mesa</text>
<text x="351.5" y="210.8">Alumínio</text>
<text x="227.5" y="219.6">2</text>
<text x="248.6" y="217">5</text>
<text x="267.1" y="217">1</text>
<text x="277.8" y="217.1">Base de apoio</text>
<text x="351.5" y="217">Aço</text>
<text x="248.6" y="223.4">4</text>
<text x="267.1" y="223.4">4</text>
<text x="277.8" y="223.6">Suporte da base de apoio</text>
<text x="351.5" y="223.6">Latão</text>
<text x="229.5" y="230.8">1</text>
<text x="248.6" y="229.9">3</text>
<text x="267.1" y="229.9">1</text>
<text x="277.8" y="230">Base madeira</text>
<text x="351.5" y="229.9">MDF</text>
<text x="248.6" y="236.4">2</text>
<text x="267.1" y="236.4">2</text>
<text x="277.8" y="236.3">Base</text>
<text x="351.5" y="236.3">Aço</text>
<text x="248.6" y="242.7">1</text>
<text x="267.1" y="242.7">4</text>
<text x="277.8" y="243">Pés</text>
<text x="351.5" y="242.8">Borracha</text>
<text x="244.4" y="249.2">ITEM</text>
<text x="263.8" y="249.2">QTY</text>
<text x="298.1" y="249.2">PART NUMBER</text>
<text x="369.2" y="249.2">MATERIAL</text>
<text x="312.4" y="255.6">PARTS LIST</text>
<text x="6.4" y="261.7">A</text>
<text x="410.7" y="261.7">A</text>
<text x="316" y="284">Texturômetro</text>
<text x="394.2" y="285">2 / 2</text>
<text x="33.7" y="290.9">6</text>
<text x="103.7" y="290.9">5</text>
<text x="173.7" y="290.9">4</text>
<text x="243.7" y="290.9">3</text>
<text x="313.7" y="290.9">2</text>
<text x="383.7" y="290.9">1</text>
</g>
<g font-size="3.4">
<text x="241" y="266">Mateus PC</text>
<text x="361" y="265.5">29/04/2023</text>
</g>
<g font-size="2.7">
<text x="241" y="260.1">Designed by</text>
<text x="273" y="260.1">Checked by</text>
<text x="298" y="260.1">Approved by</text>
<text x="330.3" y="260">Date</text>
<text x="361" y="260">Date</text>
<text x="378.4" y="280.1">Edition</text>
<text x="396.6" y="280.1">Sheet</text>
</g>
</svg>
